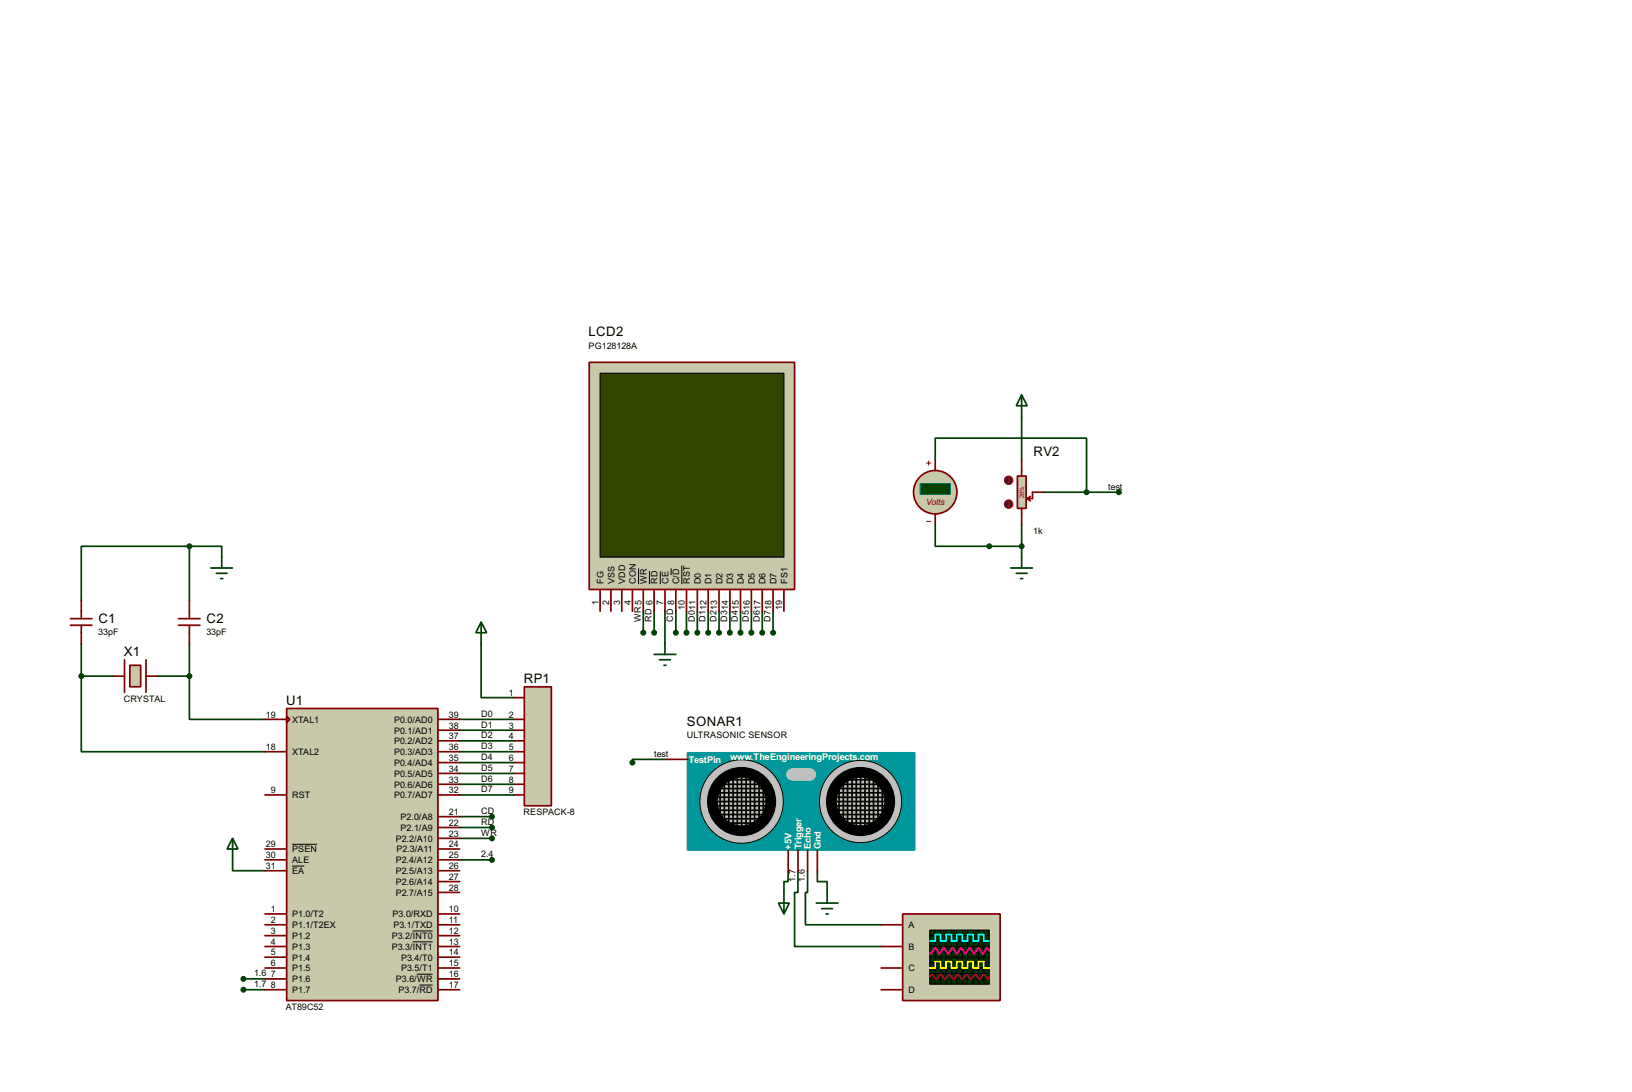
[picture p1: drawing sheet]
<svg xmlns="http://www.w3.org/2000/svg" width="383mm" height="256mm" viewBox="0 0 383 256" stroke-linecap="round" stroke-linejoin="round" font-family="sans-serif">
<g fill="none" stroke="#004000" stroke-width=".4">
<path d="M240.1 97.8v10.2M219.8 108v-5.1h35.5v12.7M245.2 115.6h17.7M44.5 128.3h-25.4v12.7M44.5 128.3h7.6v2.6M44.5 128.3v12.7M219.8 123.2v5.1h20.3M240.1 123.2v7.7M19.1 158.8v17.8h43.2M19.1 158.8h7.6M19.1 151.2v7.6M36.9 158.8h7.6"/>
<path d="M44.5 158.8v10.2h17.8M44.5 151.2v7.6M113.1 151.2v12.7h7.6M151.2 143.6v5M153.7 143.6v5M156.3 143.6v7.6M158.8 143.6v5M161.3 143.6v5M163.9 143.6v5M166.4 143.6v5M169 143.6v5M171.5 143.6v5"/>
<path d="M174 143.6v5M176.6 143.6v5M179.1 143.6v5M181.7 143.6v5M108 169h12.7M108 171.5h12.7M108 174h12.7M108 176.6h12.7M108 179.1h12.7M156.5 178.4h-7.9v.7M108 181.7h12.7M108 184.2h12.7"/>
<path d="M108 186.7h12.7M108 191.8h7.6M108 194.4h7.6M108 196.9h7.6M54.7 202v2.5h7.6M108 202h7.6M185.2 204.8v2.3h-1v2.5M187.5 204.8v4.8h-.8v12.7h20.4M189.8 204.8v4.8h-.5v7.6h17.8M192.1 204.8v2.3h2.3v2.5M57.2 229.9h5.1M57.2 232.5h5.1"/>
</g>
<path d="M16.6 145.3h5M16.6 146.9h5M19.1 141v4.3M19.1 146.9v4.3M29.3 155v7.6M34.3 155v7.6M42 145.3h5M42 146.9h5M44.5 141v4.3M44.5 146.9v4.3" fill="none" stroke="#800000" stroke-width=".4"/>
<path d="M30.5 156.3h2.6v5h-2.6z" fill="#c8c8aa" stroke="#800000" stroke-width=".4"/>
<path d="M26.7 158.8h2.6M34.3 158.8h2.6" fill="none" stroke="#800000" stroke-width=".4"/>
<path d="M49.6 133.4h5.1M50.9 134.7h2.5M51.9 135.9h.5M52.1 130.9v2.5M54.7 196.9l1.2 2.5h-2.5zM54.7 196.9v5.1" fill="none" stroke="#004000" stroke-width=".4"/>
<circle cx="44.5" cy="128.3" r=".5" fill="#004000" stroke="#004000" stroke-width=".4"/>
<path d="M138.5 85.1h48.2v53.4h-48.2z" fill="#c8c8aa" stroke="#800000" stroke-width=".4"/>
<path d="M141 87.7h43.2v43.2h-43.2z" fill="#324600" stroke="#000" stroke-width=".25"/>
<g fill="none" stroke="#800000" stroke-width=".4">
<path d="M141 138.5v5.1M143.6 138.5v5.1M146.1 138.5v5.1M148.6 138.5v5.1M151.2 138.5v5.1M153.7 138.5v5.1M156.3 138.5v5.1M158.8 138.5v5.1M161.3 138.5v5.1M163.9 138.5v5.1M166.4 138.5v5.1M169 138.5v5.1"/>
<path d="M171.5 138.5v5.1M174 138.5v5.1M176.6 138.5v5.1M179.1 138.5v5.1M181.7 138.5v5.1M184.2 138.5v5.1"/>
</g>
<path d="M150.1 133.5v3.7M152.6 134.1v3.1M155.2 134.2v3M157.7 133.5v1.6M160.2 132.9v4.3" fill="none" stroke="#000" stroke-width=".23"/>
<g fill="#004000" stroke="#004000" stroke-width=".4">
<circle cx="151.1" cy="148.6" r=".5"/>
<circle cx="153.7" cy="148.6" r=".5"/>
<circle cx="158.8" cy="148.6" r=".5"/>
<circle cx="161.3" cy="148.6" r=".5"/>
<circle cx="163.8" cy="148.6" r=".5"/>
<circle cx="166.4" cy="148.6" r=".5"/>
<circle cx="168.9" cy="148.6" r=".5"/>
<circle cx="171.5" cy="148.6" r=".5"/>
<circle cx="174" cy="148.6" r=".5"/>
<circle cx="176.5" cy="148.6" r=".5"/>
<circle cx="179.1" cy="148.6" r=".5"/>
<circle cx="181.6" cy="148.6" r=".5"/>
</g>
<path d="M161.6 176.8h53.3v22.9h-53.3z" fill="#00979c" stroke="#00979c" stroke-width=".4"/>
<g fill="#c0c0c0" stroke="#000" stroke-width=".23">
<circle cx="202.2" cy="188.3" r="9.7"/>
<circle cx="174.2" cy="188.3" r="9.8"/>
</g>
<g fill="#c0c0c0" stroke="#000" stroke-width="2.6">
<circle cx="202.2" cy="188.3" r="6.9"/>
<circle cx="174.2" cy="188.3" r="6.9"/>
</g>
<g fill="none" stroke="#000" stroke-width=".4">
<path d="M167.2 189.3h12.9M167.7 187.3h12.7M167.7 186.2h12.4M167.7 190.3h12.2M167.9 188.3h12.2M168.2 185.2h11.7M168.2 184.2h10.9M168.2 191.3h11.4M168.5 192.3h10.9M168.5 193.3h10.4M169.2 185v6.6M169.5 183.2h8.6"/>
<path d="M170.2 183.4v9.4M171.3 183.2v10.4M172.3 182.4v11.7M173.3 182.4v12M174.3 182.4v12.5M175.3 182.4v12.5M176.3 181.9v12.7M177.3 182.9v11.7M178.4 184.2v9.7M179.4 185.2v6.6M195.6 186.2h12.2M196.1 188.3h12.7"/>
<path d="M196.1 187.3h12.5M196.1 189.3h12.5M196.4 185.2h11.4M196.4 184.2h10.4M196.4 190.3h11.7M196.9 191.3h11.4M197.2 185v5.8M197.4 192.3h9.7M197.9 183.2h8.1M198.2 193.3h7.6M198.2 183.4v9.4M199.2 182.9v10.7"/>
<path d="M200.2 182.2v11.9M201.2 182.2v12.2M202.2 182.2v12.2M203.3 182.2v12.2M204.3 182.4v11.7M205.3 182.9v10.7M206.3 184.2v8.6M207.3 184.7v7.1"/>
</g>
<g fill="#c0c0c0" stroke="#c0c0c0" stroke-width=".4">
<circle cx="186.2" cy="181.9" r="1.25"/>
<circle cx="190.3" cy="181.9" r="1.25"/>
</g>
<path d="M186.2 180.6h4.1v2.6h-4.1z" fill="#c0c0c0" stroke="#c0c0c0" stroke-width=".4"/>
<path d="M156.5 178.4h5.1M185.2 199.7v5.1M187.5 199.7v5.1M189.8 199.7v5.1M192.1 199.7v5.1" fill="none" stroke="#800000" stroke-width=".4"/>
<path d="M182.9 212.1h2.6l-1.3 2.6zM184.2 209.6v5.1M191.8 212.1h5.1M193.1 213.4h2.5M194.1 214.7h.5M194.4 209.6v2.5" fill="none" stroke="#004000" stroke-width=".4"/>
<path d="M239.1 111.8h2v7.6h-2z" fill="#c8c8aa" stroke="#800000" stroke-width=".4"/>
<path d="M240.1 108v3.8M240.1 119.4v3.8M241.4 117.1l.7 .6M242.1 116.6l-.7 .5M245.2 115.6h-2.6v1.5h-1.2" fill="none" stroke="#800000" stroke-width=".4"/>
<circle cx="237" cy="112.8" r="1" fill="#400000" stroke="#f00" stroke-width=".23"/>
<path d="M237 112.3l-.2 .3M237 112.3l.3 .3M237 112.3v1" fill="none" stroke="#f00" stroke-width=".23"/>
<circle cx="237" cy="118.4" r="1" fill="#400000" stroke="#f00" stroke-width=".23"/>
<path d="M236.8 118.7l.2 .2M237 117.9v1M237.3 118.7l-.3 .2" fill="none" stroke="#f00" stroke-width=".23"/>
<path d="M240.1 92.8l1.3 2.5h-2.6zM240.1 92.8v5M237.5 133.4h5.1M238.8 134.7h2.6M239.8 135.9h.5M240.1 130.9v2.5" fill="none" stroke="#004000" stroke-width=".4"/>
<circle cx="219.7" cy="115.6" r="5.1" fill="#c8c8aa" stroke="#800000" stroke-width=".4"/>
<path d="M217.7 108.8h1M218.2 108.3v1M217.7 122.5h1" fill="none" stroke="#800000" stroke-width=".23"/>
<path d="M216.2 113.6h7.1v2.5h-7.1z" fill="#004000" stroke="#0f0" stroke-width=".23"/>
<path d="M219.8 108v2.5M219.8 120.7v2.5" fill="none" stroke="#800000" stroke-width=".4"/>
<circle cx="240" cy="128.3" r=".5" fill="#004000" stroke="#004000" stroke-width=".4"/>
<path d="M153.7 153.7h5.1M155 155h2.5M156 156.3h.5M156.3 151.2v2.5" fill="none" stroke="#004000" stroke-width=".4"/>
<path d="M123.2 161.3h6.4v28h-6.4z" fill="#c8c8aa" stroke="#800000" stroke-width=".4"/>
<path d="M120.7 169h2.5M120.7 171.5h2.5M120.7 174h2.5M120.7 176.6h2.5M120.7 179.1h2.5M120.7 163.9h2.5M120.7 181.7h2.5M120.7 184.2h2.5M120.7 186.7h2.5" fill="none" stroke="#800000" stroke-width=".4"/>
<path d="M113.1 146.1l1.3 2.5h-2.6zM113.1 146.1v5.1" fill="none" stroke="#004000" stroke-width=".4"/>
<circle cx="232.4" cy="128.3" r=".5" fill="#004000" stroke="#004000" stroke-width=".4"/>
<path d="M67.4 166.4h35.5v68.6h-35.5z" fill="#c8c8aa" stroke="#800000" stroke-width=".4"/>
<g fill="none" stroke="#800000" stroke-width=".4">
<path d="M62.3 176.6h5.1M62.3 169h5.1M67.4 168.2l.7 .8-.7 .7zM102.9 176.6h5.1M102.9 169h5.1M102.9 171.5h5.1M102.9 174h5.1M102.9 179.1h5.1M62.3 199.4h5.1M62.3 186.7h5.1M102.9 199.4h5.1M102.9 186.7h5.1"/>
<path d="M102.9 181.7h5.1M102.9 184.2h5.1M102.9 191.8h5.1M102.9 194.4h5.1M102.9 196.9h5.1M62.3 202h5.1M62.3 204.5h5.1M62.3 214.7h5.1M62.3 217.2h5.1M62.3 219.8h5.1M102.9 202h5.1M102.9 204.5h5.1"/>
<path d="M102.9 214.7h5.1M102.9 217.2h5.1M102.9 219.8h5.1M102.9 209.6h5.1M102.9 207.1h5.1M62.3 222.3h5.1M62.3 224.8h5.1M62.3 227.4h5.1M62.3 229.9h5.1M62.3 232.5h5.1M102.9 222.3h5.1M102.9 224.8h5.1"/>
<path d="M102.9 227.4h5.1M102.9 229.9h5.1M102.9 232.5h5.1"/>
</g>
<path d="M68.6 198.3h5.9M68.6 203.4h2.9M97 218.7h4.7M97 221.2h4.7M98 228.8h3.7M98.6 231.4h3.1" fill="none" stroke="#000" stroke-width=".23"/>
<g fill="#004000" stroke="#004000" stroke-width=".4">
<circle cx="57.2" cy="229.9" r=".5"/>
<circle cx="57.2" cy="232.5" r=".5"/>
<circle cx="115.6" cy="191.8" r=".5"/>
<circle cx="115.6" cy="194.4" r=".5"/>
<circle cx="115.6" cy="196.9" r=".5"/>
<circle cx="115.6" cy="202" r=".5"/>
<circle cx="44.5" cy="158.8" r=".5"/>
<circle cx="19.1" cy="158.8" r=".5"/>
</g>
<path d="M212.1 214.7h22.9v20.3h-22.9z" fill="#c8c8aa" stroke="#800000" stroke-width=".4"/>
<path d="M218.5 218.5h14v12.7h-14z" fill="#003000" stroke="#000" stroke-width=".25"/>
<g fill="none" stroke="#000" stroke-width=".23">
<path d="M218.5 219.8h14M219.8 218.5v12.7M221 218.5v12.7M222.3 218.5v12.7M223.6 218.5v12.7M224.8 218.5v12.7M226.1 218.5v12.7M227.4 218.5v12.7M228.7 218.5v12.7M229.9 218.5v12.7M231.2 218.5v12.7M218.5 222.3h14"/>
<path d="M218.5 221h14M218.5 223.6h14M218.5 226.1h14M218.5 227.4h14M218.5 228.7h14M218.5 229.9h14M218.5 224.8h14"/>
</g>
<path d="M218.5 221h1.3v-1.5h1.2v1.5h1.3v-1.5h1.3v1.5h1.2v-1.5h1.3v1.5h1.3v-1.5h1.3v1.5h1.2v-1.5h1.3v1.5h1.3" fill="none" stroke="#0ff" stroke-width=".4"/>
<path d="M218.5 227.4h1.3v-1.5h1.2v1.5h1.3v-1.5h1.3v1.5h1.2v-1.5h1.3v1.5h1.3v-1.5h1.3v1.5h1.2v-1.5h1.3v1.5h1.3" fill="none" stroke="#ff0" stroke-width=".4"/>
<path d="M232.5 223.3l-.5-.7-1.1 1.5-1-1.5-1 1.5-1-1.5-1 1.5-1-1.5-1.1 1.5-1-1.5-1 1.5-1-1.5-1 1.5-1-1.5-1.1 1.5-.2-.3" fill="none" stroke="#f0f" stroke-width=".4"/>
<path d="M218.5 229.4a.54 .54 0 0 1 .7-.4l.8 .9 1-1 .5 .5a.54 .54 0 0 0 .8 .4l.8-.9 1 1 .7-.9a.6 .6 0 0 1 .9 .5l.4 .4 1-1 .8 .9a.6 .6 0 0 0 .8-.5l.5-.4 .4 .4a.58 .58 0 0 0 .6 .6 .58 .58 0 0 0 .5-.6l.2-.3a.6 .6 0 0 1 .9 .5l.4 .4 .3-.5" fill="none" stroke="#f00" stroke-width=".4"/>
<path d="M207.1 217.2h5M207.1 222.3h5M207.1 227.4h5M207.1 232.5h5" fill="none" stroke="#800000" stroke-width=".4"/>
<g fill="#004000" stroke="#004000" stroke-width=".4">
<circle cx="255.3" cy="115.6" r=".5"/>
<circle cx="262.9" cy="115.6" r=".5"/>
<circle cx="148.6" cy="179.1" r=".5"/>
</g>
<g font-size="3.5">
<text x="138.3" y="79">LCD2</text>
<text x="242.9" y="107.2">RV2</text>
<text x="23.2" y="146.3">C1</text>
<text x="48.6" y="146.3">C2</text>
<text x="29.1" y="154.2">X1</text>
<text x="123.1" y="160.5">RP1</text>
<text x="67.2" y="165.6">U1</text>
<text x="161.4" y="170.5">SONAR1</text>
</g>
<g font-size="2.5" fill="#fff">
<text x="161.9" y="179.2">TestPin</text>
<text x="171.6" y="178.4">www.TheEngineeringProjects.com</text>
<text x="186" y="199.6" transform="rotate(-90 186 199.6)">+5V</text>
<text x="188.3" y="199.4" transform="rotate(-90 188.3 199.4)">Trigger</text>
<text x="190.6" y="199.5" transform="rotate(-90 190.6 199.5)">Echo</text>
<text x="192.9" y="199.5" transform="rotate(-90 192.9 199.5)">Gnd</text>
</g>
<g font-size="2.4">
<text x="138.3" y="81.8">PG128128A</text>
<text x="260.4" y="115">test</text>
<text x="242.8" y="125.4">1k</text>
<text x="141.8" y="137.2" transform="rotate(-90 141.8 137.2)">FG</text>
<text x="144.4" y="137.2" transform="rotate(-90 144.4 137.2)">VSS</text>
<text x="146.9" y="137.2" transform="rotate(-90 146.9 137.2)">VDD</text>
<text x="149.4" y="137.2" transform="rotate(-90 149.4 137.2)">CON</text>
<text x="152" y="137.2" transform="rotate(-90 152 137.2)">WR</text>
<text x="154.5" y="137.2" transform="rotate(-90 154.5 137.2)">RD</text>
<text x="157.1" y="137.2" transform="rotate(-90 157.1 137.2)">CE</text>
<text x="159.6" y="137.2" transform="rotate(-90 159.6 137.2)">C/D</text>
<text x="162.1" y="137.2" transform="rotate(-90 162.1 137.2)">RST</text>
<text x="164.7" y="137.2" transform="rotate(-90 164.7 137.2)">D0</text>
<text x="167.2" y="137.2" transform="rotate(-90 167.2 137.2)">D1</text>
<text x="169.8" y="137.2" transform="rotate(-90 169.8 137.2)">D2</text>
<text x="172.3" y="137.2" transform="rotate(-90 172.3 137.2)">D3</text>
<text x="174.8" y="137.2" transform="rotate(-90 174.8 137.2)">D4</text>
<text x="177.4" y="137.2" transform="rotate(-90 177.4 137.2)">D5</text>
<text x="179.9" y="137.2" transform="rotate(-90 179.9 137.2)">D6</text>
<text x="182.4" y="137.2" transform="rotate(-90 182.4 137.2)">D7</text>
<text x="185" y="137.2" transform="rotate(-90 185 137.2)">FS1</text>
<text x="140.6" y="142.2" transform="rotate(-90 140.6 142.2)">1</text>
<text x="143.2" y="142.2" transform="rotate(-90 143.2 142.2)">2</text>
<text x="145.7" y="142.2" transform="rotate(-90 145.7 142.2)">3</text>
<text x="148.2" y="142.2" transform="rotate(-90 148.2 142.2)">4</text>
<text x="155.9" y="142.2" transform="rotate(-90 155.9 142.2)">7</text>
<text x="160.9" y="143.3" transform="rotate(-90 160.9 143.3)">10</text>
<text x="183.8" y="143.3" transform="rotate(-90 183.8 143.3)">19</text>
<text x="23.1" y="149.2">33pF</text>
<text x="48.5" y="149.2">33pF</text>
<text x="150.6" y="146.1" transform="rotate(-90 150.6 146.1)">WR5</text>
<text x="153.1" y="146.1" transform="rotate(-90 153.1 146.1)">RD 6</text>
<text x="158.2" y="146.1" transform="rotate(-90 158.2 146.1)">CD 8</text>
<text x="163.3" y="146.1" transform="rotate(-90 163.3 146.1)">D011</text>
<text x="165.8" y="146.1" transform="rotate(-90 165.8 146.1)">D112</text>
<text x="168.4" y="146.1" transform="rotate(-90 168.4 146.1)">D213</text>
<text x="170.9" y="146.1" transform="rotate(-90 170.9 146.1)">D314</text>
<text x="173.4" y="146.1" transform="rotate(-90 173.4 146.1)">D415</text>
<text x="176" y="146.1" transform="rotate(-90 176 146.1)">D516</text>
<text x="178.5" y="146.1" transform="rotate(-90 178.5 146.1)">D617</text>
<text x="181.1" y="146.1" transform="rotate(-90 181.1 146.1)">D718</text>
<text x="29.1" y="164.8">CRYSTAL</text>
<text x="119.6" y="163.5">1</text>
<text x="62.5" y="168.6">19</text>
<text x="68.6" y="169.8">XTAL1</text>
<text x="92.6" y="169.8">P0.0/AD0</text>
<text x="92.6" y="172.3">P0.1/AD1</text>
<text x="105.5" y="168.6">39</text>
<text x="105.5" y="171.1">38</text>
<text x="105.5" y="173.6">37</text>
<text x="113.1" y="168.4">D0</text>
<text x="113.1" y="170.9">D1</text>
<text x="113.1" y="173.4">D2</text>
<text x="119.6" y="168.6">2</text>
<text x="119.6" y="171.1">3</text>
<text x="119.6" y="173.6">4</text>
<text x="161.4" y="173.4">ULTRASONIC SENSOR</text>
<text x="62.5" y="176.2">18</text>
<text x="68.6" y="177.4">XTAL2</text>
<text x="92.6" y="174.8">P0.2/AD2</text>
<text x="92.6" y="177.4">P0.3/AD3</text>
<text x="92.6" y="179.9">P0.4/AD4</text>
<text x="105.5" y="176.2">36</text>
<text x="105.5" y="178.7">35</text>
<text x="113.1" y="176">D3</text>
<text x="113.1" y="178.5">D4</text>
<text x="119.6" y="176.2">5</text>
<text x="119.6" y="178.7">6</text>
<text x="153.7" y="177.8">test</text>
<text x="92.6" y="182.5">P0.5/AD5</text>
<text x="92.6" y="185">P0.6/AD6</text>
<text x="105.5" y="181.3">34</text>
<text x="105.5" y="183.8">33</text>
<text x="113.1" y="181.1">D5</text>
<text x="113.1" y="183.6">D6</text>
<text x="119.6" y="181.3">7</text>
<text x="119.6" y="183.8">8</text>
<text x="63.7" y="186.3">9</text>
<text x="68.6" y="187.5">RST</text>
<text x="92.6" y="187.5">P0.7/AD7</text>
<text x="105.5" y="186.3">32</text>
<text x="105.5" y="191.4">21</text>
<text x="113.1" y="186.1">D7</text>
<text x="113.1" y="191.2">CD</text>
<text x="119.6" y="186.3">9</text>
<text x="123" y="191.5">RESPACK-8</text>
<text x="93" y="197.7">P2.2/A10</text>
<text x="94.1" y="192.6">P2.0/A8</text>
<text x="94.1" y="195.2">P2.1/A9</text>
<text x="105.5" y="194">22</text>
<text x="105.5" y="196.5">23</text>
<text x="113.1" y="193.8">RD</text>
<text x="113.1" y="196.3">WR</text>
<text x="62.5" y="201.6">30</text>
<text x="62.5" y="199">29</text>
<text x="68.6" y="202.8">ALE</text>
<text x="68.6" y="200.2">PSEN</text>
<text x="93" y="202.8">P2.4/A12</text>
<text x="93.1" y="200.2">P2.3/A11</text>
<text x="105.5" y="199">24</text>
<text x="105.5" y="201.6">25</text>
<text x="113.1" y="201.4">2.4</text>
<text x="62.5" y="204.1">31</text>
<text x="68.6" y="205.3">EA</text>
<text x="93" y="205.3">P2.5/A13</text>
<text x="93" y="207.9">P2.6/A14</text>
<text x="105.5" y="209.2">28</text>
<text x="105.5" y="204.1">26</text>
<text x="105.5" y="206.7">27</text>
<text x="186.9" y="207.1" transform="rotate(-90 186.9 207.1)">1.7</text>
<text x="189.1" y="207.1" transform="rotate(-90 189.1 207.1)">1.6</text>
<text x="63.7" y="214.3">1</text>
<text x="68.6" y="215.5">P1.0/T2</text>
<text x="92.2" y="215.5">P3.0/RXD</text>
<text x="93" y="210.4">P2.7/A15</text>
<text x="105.5" y="214.3">10</text>
<text x="63.7" y="216.8">2</text>
<text x="63.7" y="219.4">3</text>
<text x="63.7" y="221.9">4</text>
<text x="68.6" y="218">P1.1/T2EX</text>
<text x="68.6" y="220.6">P1.2</text>
<text x="92" y="220.6">P3.2/INT0</text>
<text x="92.4" y="218">P3.1/TXD</text>
<text x="105.5" y="216.8">11</text>
<text x="105.5" y="219.4">12</text>
<text x="105.5" y="221.9">13</text>
<text x="213.4" y="218">A</text>
<text x="63.7" y="224.4">5</text>
<text x="63.7" y="227">6</text>
<text x="68.6" y="223.1">P1.3</text>
<text x="68.6" y="225.6">P1.4</text>
<text x="92" y="223.1">P3.3/INT1</text>
<text x="94.2" y="225.6">P3.4/T0</text>
<text x="105.5" y="224.4">14</text>
<text x="105.5" y="227">15</text>
<text x="213.4" y="223.1">B</text>
<text x="59.7" y="229.3">1.6</text>
<text x="59.7" y="231.9">1.7</text>
<text x="63.7" y="229.5">7</text>
<text x="63.7" y="232.1">8</text>
<text x="68.6" y="228.2">P1.5</text>
<text x="68.6" y="230.7">P1.6</text>
<text x="68.6" y="233.3">P1.7</text>
<text x="93" y="230.7">P3.6/WR</text>
<text x="93.6" y="233.3">P3.7/RD</text>
<text x="94.2" y="228.2">P3.5/T1</text>
<text x="105.5" y="232.1">17</text>
<text x="105.5" y="229.5">16</text>
<text x="213.4" y="228.2">C</text>
<text x="213.4" y="233.3">D</text>
<text x="67.2" y="237.2">AT89C52</text>
</g>
<text font-size="2.4" fill="#008000" x="217.1" y="115.7">+88.8</text>
<text font-size="2.3" fill="#800000" x="217.6" y="118.7">Volts</text>
<text font-size="1.7" fill="#c00000" x="240.6" y="117.1" transform="rotate(-90 240.6 117.1)">26%</text>
</svg>
